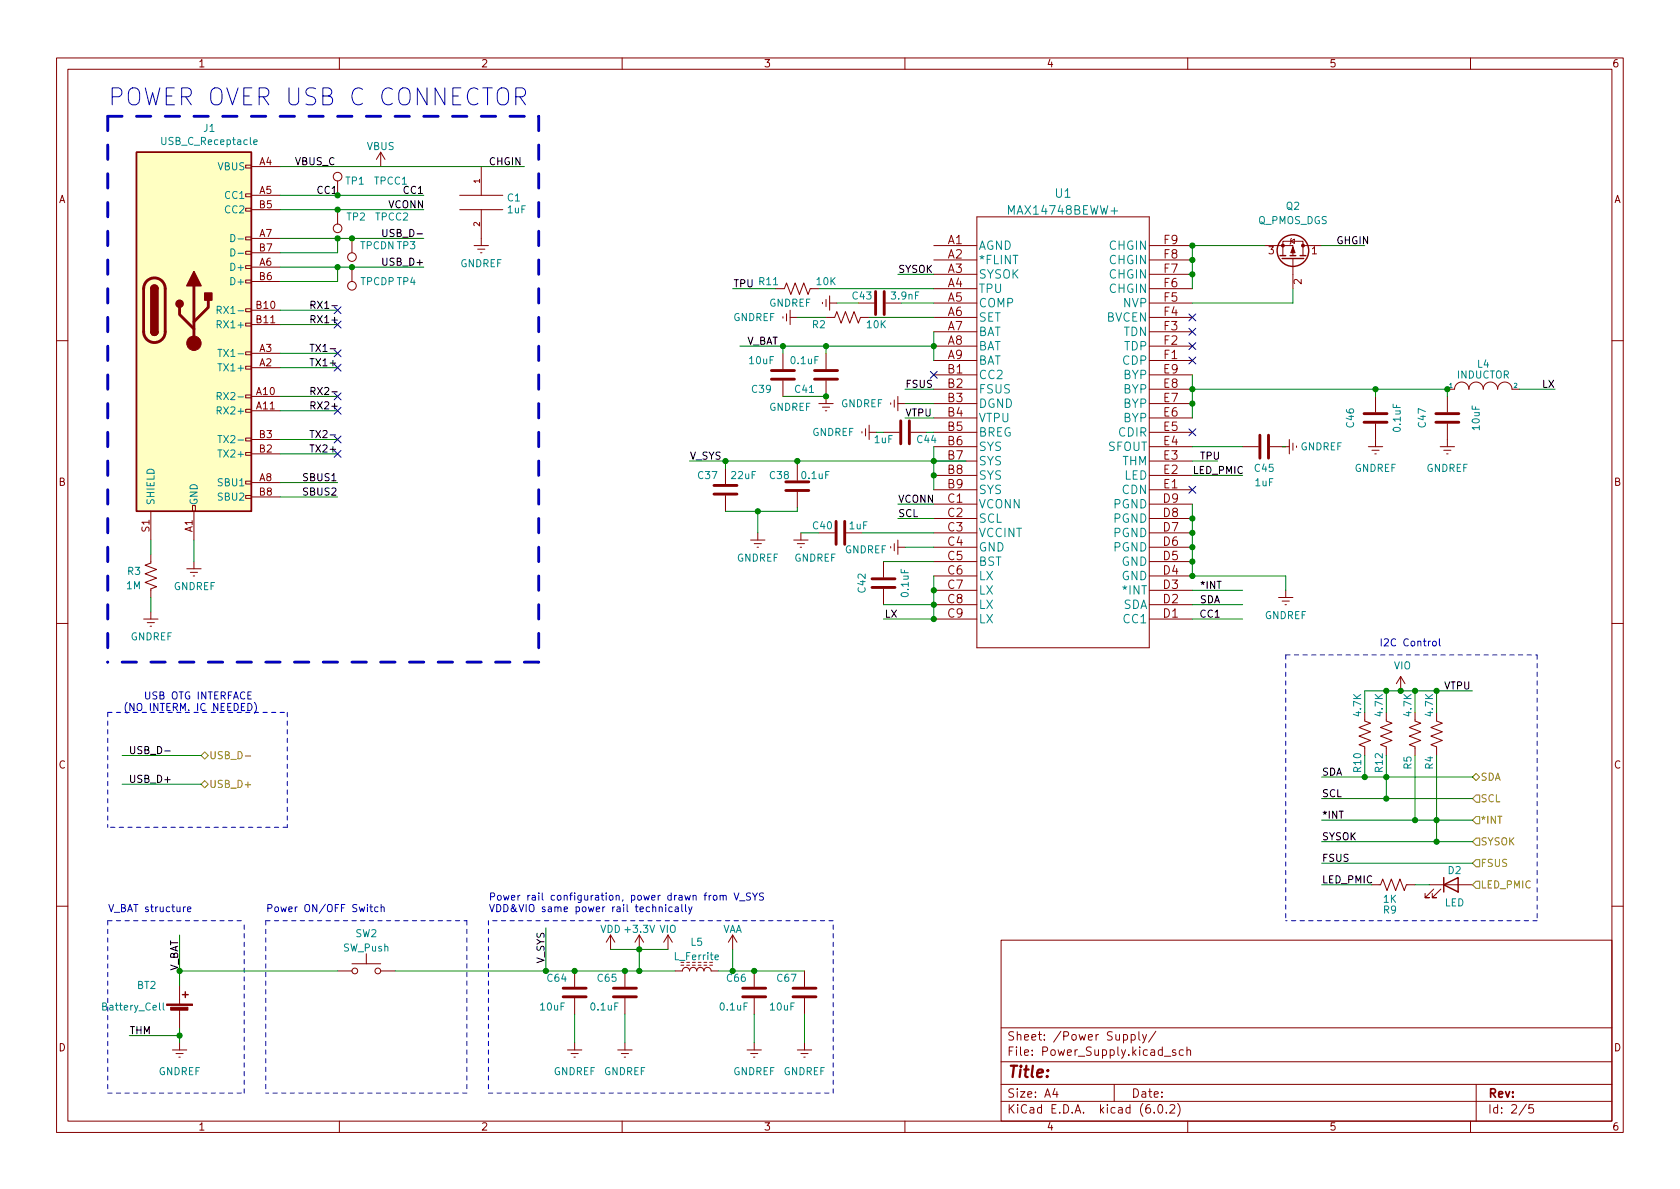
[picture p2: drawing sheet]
<svg xmlns="http://www.w3.org/2000/svg" width="297mm" height="210mm" viewBox="0 0 297 210" stroke-linecap="round" stroke-linejoin="round" font-family="sans-serif">
<g fill="none" stroke="#840000" stroke-width=".18">
<path d="M10 10.2h277v190.1h-277zM12 12.2h273v186.1h-273zM60 10.2v2M110 10.2v2M160 10.2v2M210 10.2v2M260 10.2v2M43.4 36.8h1v.5h-1zM43.4 34.3h1v.5h-1zM43.4 29.2h1v.5h-1zM44.4 37.1h5.1M44.4 34.5h5.1"/>
<path d="M44.4 29.5h5.1M59.7 32v2.5M59.7 37.1v2.5M67.3 26.9l-.8 1.3M67.3 26.9v2.6M67.3 26.9l.8 1.3M81.3 37.1h7.6M81.3 34.5h7.6M85.1 29.5v5M85.1 37.1v6.3M172.7 38.3h30.5v76.2h-30.5zM43.4 57.1h1v.6h-1z"/>
<path d="M43.4 54.6h1v.5h-1zM43.4 49.5h1v.5h-1zM43.4 47h1v.5h-1zM43.4 44.4h1v.6h-1zM43.4 41.9h1v.5h-1zM44.4 44.7h5.1M44.4 47.2h5.1M44.4 42.2h5.1M44.4 54.9h5.1M44.4 57.4h5.1M44.4 49.8h5.1M62.2 42.2v2.5"/>
<path d="M62.2 47.2v2.6M83.8 43.4h2.6M84.5 44.1h1.2M85 44.7h.2M137.2 51h1.5l.4-1 .7 2.1 .8-2.1 .8 2.1 .7-2.1 .8 2.1 .4-1.1h1.5M138.4 56v.3M139.1 55.5v1.3M139.7 56.1h1.3M139.7 54.9v2.5M145.4 53.5v.2M146 56.1h1.6l.4-1 .7 2 .8-2 .7 2 .8-2 .8 2 .3-1h1.6M146 53v1.2"/>
<path d="M146.7 53.6h1.3M146.7 52.3v2.6M156.6 53.6h2.8M165.1 56.1h7.6M165.1 53.6h7.6M165.1 51h7.6M165.1 43.4h7.6M165.1 46h7.6M165.1 48.5h7.6M165.1 58.7h7.6M203.2 56.1h7.6M203.2 53.6h7.6"/>
<path d="M203.2 51h7.6M203.2 43.4h7.6M203.2 46h7.6M203.2 48.5h7.6M203.2 58.7h7.6M223.5 43.4h5.1v1.8M226.8 45.2v-2.5h3.6v2.5M228.2 42.7l.7-.4v.7zM228.3 42.2l-.1 .1v.7l-.1 .2M228.6 45.7v5.3M230.4 43.4h3.3M10 60.2h2"/>
<path d="M43.4 77.5h1v.5h-1zM43.4 72.4h1v.5h-1zM43.4 69.8h1v.6h-1zM43.4 64.8h1v.5h-1zM43.4 62.2h1v.5h-1zM44.4 72.6h5.1M44.4 70.1h5.1M44.4 65h5.1M44.4 62.5h5.1M44.4 77.7h5.1M138.4 62.5v2.8M138.4 67.3v2.8"/>
<path d="M144.8 71.4h2.5M145.4 72h1.3M145.9 72.6h.3M146 62.5v2.8M146 67.3v4.1M152.4 76.3v.3M153 75.8v1.3M153.7 76.4h1.2M153.7 75.2v2.5M156.2 76.4h2.8M157.5 71.2v.3M158.1 70.7v1.3"/>
<path d="M158.7 71.4h1.3M158.7 70.1v2.5M161 76.4h2.8M165.1 76.4h7.6M165.1 71.4h7.6M165.1 79h7.6M165.1 68.8h7.6M165.1 61.2h7.6M165.1 63.7h7.6M165.1 66.3h7.6M165.1 73.9h7.6M203.2 76.4h7.6"/>
<path d="M203.2 71.4h7.6M203.2 79h7.6M203.2 68.8h7.6M203.2 61.2h7.6M203.2 63.7h7.6M203.2 66.3h7.6M203.2 73.9h7.6M219.7 79h2.8M224.5 79h3.5M228 77.7v2.6M228.6 78.4v1.2M229.2 78.9v.2"/>
<path d="M241.9 79h2.6M242.6 79.6h1.2M243.2 70.1v2.8M243.2 74.9v4.1M254.6 79h2.6M255.3 79.6h1.2M255.9 68.8h1.3a1.27 1.27 0 0 1 1.2-1.2 1.27 1.27 0 0 1 1.3 1.2 1.27 1.27 0 0 1 1.3-1.2 1.27 1.27 0 0 1 1.3 1.2 1.27 1.27 0 0 1 1.2-1.2 1.27 1.27 0 0 1 1.3 1.2 1.27 1.27 0 0 1 1.3-1.2 1.27 1.27 0 0 1 1.2 1.2h1.3M255.9 70.1v2.8M255.9 74.9v4.1M285 60.2h2M26.7 98v1.6l-1 .3 2 .8-2 .8 2 .7-2 .8 2 .8-1 .3v1.6M26.7 90.4v5.1"/>
<path d="M34 89.4h.5v1h-.5zM34.3 90.4v5.1M34.3 99.3v1.3M43.4 87.6h1v.5h-1zM43.4 85.1h1v.5h-1zM43.4 80h1v.5h-1zM44.4 85.3h5.1M44.4 80.3h5.1M44.4 87.9h5.1M128.3 82.8v2.8M128.3 87.6v2.8M132.7 95.5h2.6"/>
<path d="M133.3 96.1h1.3M133.9 96.8h.2M134 94.2v1.3M140.3 95.5h2.6M141 96.1h1.2M141 82.2v2.8M141 87v2.8M141.5 96.8h.2M141.6 94.2v1.3M149.6 94.2h2.8M156.2 99.3v2.8M157.5 96.6v.3"/>
<path d="M158.1 96.1v1.3M158.7 96.8h1.3M158.7 95.5v2.5M165.1 94.2h7.6M165.1 96.8h7.6M165.1 81.5h7.6M165.1 84.1h7.6M165.1 86.6h7.6M165.1 89.1h7.6M165.1 91.7h7.6M165.1 99.3h7.6M203.2 94.2h7.6"/>
<path d="M203.2 96.8h7.6M203.2 81.5h7.6M203.2 84.1h7.6M203.2 86.6h7.6M203.2 89.1h7.6M203.2 91.7h7.6M203.2 99.3h7.6M243.1 80.3h.2M255.8 80.3h.2M10 110.2h2M25.4 109.5h2.5M26 110.1h1.3"/>
<path d="M26.5 110.7h.3M26.7 108.2v1.3M33 100.6h2.6M33.7 101.2h1.2M34.2 101.8h.2M156.2 104.1v2.8M165.1 109.5h7.6M165.1 101.8h7.6M165.1 104.4h7.6M165.1 106.9h7.6M203.2 109.5h7.6M203.2 101.8h7.6"/>
<path d="M203.2 104.4h7.6M203.2 106.9h7.6M226.1 105.7h2.5M226.7 106.3h1.3M227.2 106.9h.3M227.3 104.4v1.3M247.6 119.6l-.7 1.3M247.6 119.6v2.6M247.6 119.6l.8 1.3M285 110.2h2M241.3 126v1.5l1 .4-2 .7 2 .8-2 .8 2 .7-2 .8 1 .4v1.5M245.1 126v1.5l1 .4-2 .7 2 .8-2 .8 2 .7-2 .8 1 .4v1.5"/>
<path d="M250.2 126v1.5l1 .4-2 .7 2 .8-2 .8 2 .7-2 .8 1 .4v1.5M254 126v1.5l1 .4-2 .7 2 .8-2 .8 2 .7-2 .8 1 .4v1.5M242.6 156.5h1.5l.4-1.1 .7 2.1 .8-2.1 .8 2.1 .7-2.1 .8 2.1 .4-1h1.5M252.7 156.5h7.6M253.5 157.2l-1.5 1.5h.7h-.7v-.7M254.8 157.2l-1.6 1.5h.8h-.8v-.7M10 160.2h2M31.7 174.2v3.3M31.7 178.6v3.3M59.7 171.7h2.5M62.2 170.4h5.1M64.8 168.7v1.7"/>
<path d="M67.3 171.7h2.5M101.6 171.7v2.8M101.6 176.5v2.8M107.9 165.3l-.7 1.3M107.9 165.3v2.6M107.9 165.3l.8 1.3M110.5 171.7v2.8M110.5 176.5v2.8M113 165.3l-.7 1.3M113 165.3v2.6M113 165.3l.8 1.3M118.1 165.3l-.8 1.3"/>
<path d="M118.1 165.3v2.6M118.1 165.3l.8 1.3M119.4 171.7h1.2a.64 .64 0 0 1 .7-.6 .64 .64 0 0 1 .6 .6 .64 .64 0 0 1 .7-.6 .64 .64 0 0 1 .6 .6 .64 .64 0 0 1 .6-.6 .64 .64 0 0 1 .7 .6 .64 .64 0 0 1 .6-.6 .64 .64 0 0 1 .6 .6h1.3M120.4 170.7h.5M121.4 170.7h.5M122.4 170.7h.5M123.4 170.7h.6M124.5 170.7h.5M125.5 170.7h.5M129.5 165.3l-.7 1.3M129.5 165.3v2.6M129.5 165.3l.8 1.3"/>
<path d="M133.3 171.7v2.8M133.3 176.5v2.8M142.2 171.7v2.8M142.2 176.5v2.8M177 166.3h108v32h-108zM285 160.2h2M30.5 185.7h2.5M31.1 186.3h1.3M31.6 186.9h.3M31.7 184.4v1.3M60 198.3v2M100.3 185.7h2.6"/>
<path d="M101 186.3h1.2M101.5 186.9h.2M101.6 184.4v1.3M109.2 185.7h2.6M109.9 186.3h1.2M110 198.3v2M110.4 186.9h.2M110.5 184.4v1.3M132.1 185.7h2.5M132.7 186.3h1.3M133.2 186.9h.3M133.3 184.4v1.3"/>
<path d="M141 185.7h2.5M141.6 186.3h1.3M142.1 186.9h.3M142.2 184.4v1.3M160 198.3v2M177 194.8h108M177 191.8h108M177 187.8h108M177 181.8h108M186.5 192.5l-.4 1h1M186.9 193v1M197 191.8v3"/>
<path d="M200 183l.4-.1 .3 .3v.4l-.1 .3h-.6M200 182.9v1.5M201.4 182.4v1.3l.2 .2M202 182.9l.4 1M202.7 182.9l-.5 1.4-.2 .1M204.1 196.7v.1M204.4 182.4l-1.3 1.9M204.9 195.4l.2-.1a.81 .81 0 0 1 .6 .7 .81 .81 0 0 1-.3 .8h-.2a.81 .81 0 0 1-.6-.6 .81 .81 0 0 1 .3-.8zM205.9 186.8h1.1M206.2 196.7v.1M206.9 195.5l.5-.2 .2 .2 .1 .3-.9 1h.9M207.9 185.7l-.4-.1-.2 .2 .1 .3 .5 .1v.4h-.6"/>
<path d="M208.2 195.1a1.72 1.72 0 0 1 0 2.3M209.2 185.7l-.4-.1-.3 .3v.4l.1 .3h.6M209.9 185.8l.2-.2 .3 .1 .1 .9M209.9 185.1v1.5M210 198.3v2M260 198.3v2M261 191.8v6.5M269.9 195.3l-1.3 1.9M271.1 195.3h-.7l-.1 .7 .2-.1 .5 .1 .2 .2-.1 .5-.2 .1-.6-.1"/>
<circle cx="59.7" cy="31.2" r=".76"/>
<circle cx="59.7" cy="40.4" r=".76"/>
<circle cx="62.2" cy="50.5" r=".76"/>
<circle cx="62.2" cy="45.5" r=".76"/>
<circle cx="62.7" cy="171.7" r=".51"/>
<circle cx="66.8" cy="171.7" r=".51"/>
</g>
<g fill="none" stroke="#840000" stroke-width=".51">
<path d="M26 49.7a1.91 1.91 0 0 1 2-.4 1.91 1.91 0 0 1 1.2 1.7v7.7a1.91 1.91 0 0 1-1.9 1.9 1.91 1.91 0 0 1-1.9-1.9v-7.8l.2-.7zM31.7 54.4v1.2l2.6 2.6M34.3 50.5v10.2M36.8 53.1v1.3l-2.5 2.5M154.8 51.6v4M156.3 51.6v4M136.4 67.1h4.1M136.4 65.5h4.1M144 67.1h4.1M144 65.5h4.1M159.3 74.4v4.1M160.8 74.4v4.1"/>
<path d="M222.8 77v4M224.3 77v4M241.2 74.7h4M241.2 73.1h4M253.9 74.7h4M253.9 73.1h4M126.2 87.4h4.1M126.2 85.8h4.1M138.9 86.7h4.1M138.9 85.2h4.1M147.8 92.2v4.1M149.4 92.2v4.1"/>
<path d="M154.2 102.4h4M154.2 103.9h4M99.6 176.3h4M99.6 174.7h4M108.5 176.3h4M108.5 174.7h4M131.3 176.3h4.1M131.3 174.7h4.1M140.2 176.3h4.1M140.2 174.7h4.1"/>
</g>
<path d="M24.1 26.9h20.3v63.5h-20.3z" fill="#ffffc2" stroke="#ffffc2" stroke-width=".18"/>
<g fill="none" stroke="#840000" stroke-width=".25">
<path d="M24.1 26.9h20.3v63.5h-20.3zM26.7 58.7a.64 .64 0 0 0 .6 .6 .64 .64 0 0 0 .6-.6M26.7 51a.64 .64 0 0 1 .6-.6 .64 .64 0 0 1 .6 .6M226.3 45.2h1M226.7 45.7h3.8M228.1 45.2h1M229.9 45.2h1M255.3 156.5l2.5-1.3v2.5zM255.3 155.2v2.5M32.3 175.9h1M32.8 175.4v1"/>
<circle cx="228.6" cy="44.3" r="2.79"/>
</g>
<g fill="#840000" stroke="#840000" stroke-width=".25">
<path d="M26.7 58.7h1.2a.64 .64 0 0 1-.6 .6 .64 .64 0 0 1-.6-.6z"/>
<path d="M26.7 51h1.2v7.7h-1.2z"/>
<path d="M26.9 50.6a.64 .64 0 0 1 .6-.1 .64 .64 0 0 1 .4 .5h-1.2z"/>
<path d="M34.3 48l1.3 2.5h-2.6z"/>
<path d="M36.2 51.8h1.3v1.3h-1.3z"/>
<circle cx="31.7" cy="53.7" r=".63"/>
</g>
<g fill="#840000" stroke="#840000" stroke-width=".18">
<path d="M29.5 177.5h4.5v.3h-4.5z"/>
<path d="M30.2 178.1h3v.5h-3z"/>
<path d="M228.6 43.7l.4 1h-.8z"/>
<circle cx="34.3" cy="60.7" r="1.27"/>
<circle cx="226.8" cy="43.4" r=".25"/>
<circle cx="230.4" cy="43.4" r=".25"/>
</g>
<g fill="none" stroke="#008484" stroke-width=".18">
<path d="M44.9 25.1l.6-.1-.1-.2-.3-.1-.2 .2v.6h.5M38.4 54.8h.6l.1-.2v-.3l-.7-.1v1.2M38.4 57.4l.6-.1 .1-.2v-.3l-.7-.1v1.3M38.7 54.8l.4 .6M40.8 41.5a.64 .64 0 0 1 .7 .6 .64 .64 0 0 1-.7 .6zM40.8 44a.64 .64 0 0 1 .7 .6 .64 .64 0 0 1-.7 .7zM42.1 42.2h1M42.1 44.8h1M38.4 70.1l.6-.1 .1-.2v-.3l-.7-.1v1.3M38.4 72.6l.6-.1 .1-.1v-.3l-.7-.2v1.3M38.5 64.3h.7M38.5 61.8h.7"/>
<path d="M38.5 79.6h.7M38.5 77h.7M38.7 70.1l.4 .6M38.9 61.8v1.3M38.9 77v1.3M28.9 177.4v1l.1 .2"/>
</g>
<path d="M35.6 138.7l.6-.7 .6 .7-.6 .6zM35.6 133.6l.6-.6 .6 .6-.6 .6zM43.4 133.7h.9M260.3 137.4l.7-.6 .6 .6-.6 .6zM261 140.6h.6v1.3h-.6l-.7-.7zM261 148.2h.6v1.3h-.6l-.7-.7zM261 144.4h.6v1.3h-.6l-.7-.7zM261 155.8h.6v1.3h-.6l-.7-.6zM261 152h.6v1.3h-.6l-.7-.7z" fill="none" stroke="#848400" stroke-width=".18"/>
<path d="M58.7 56.6h.9M58.7 54.1h.9M73.7 41.4h1M58.4 76.9h.9M58.4 61.7h.9M58.7 71.8h.9M58.7 69.3h.9M23.1 132v1l.2 .3h.3l.2-.3v-1" fill="none" stroke="#000" stroke-width=".18"/>
<g fill="none" stroke="#0000c2" stroke-width=".18">
<path d="M91.2 17.1h1.1a.81 .81 0 0 0 .6-.8 .81 .81 0 0 0-.6-.8h-1.1v3M91.9 17.1l1 1.4M253.4 113.4h.3l.3 .2v.4l-.3 .2h-.3l-.1-.2zM254.5 113v1l.2 .2M22.5 124.2a1.46 1.46 0 0 0 0 1.9M23.7 124.4v1.3l-.7-1.3v1.3M25.7 122.3v1.1l.3 .2h.2l.3-.2v-1.1M65.6 159.9v1.1l.3 .2M67.4 159.9v1.3M120.5 159.9v1.1l.2 .2M121.2 159.9v1.1l.2 .2M126.2 158.4l.3-.1 .3 .3v.3l-.3 .3-.3-.1-.1-.2z"/>
<path d="M127.3 158.4l.2-.1 .3 .1 .1 .8M127.3 158.3v.9M127.9 158.5l.1-.2 .3 .1 .1 .8M129.8 157.9l.4 1.3 .4-1.3M130.8 159.3h.9M132.7 158l-.5-.1-.2 .2 .1 .3 .5 .3v.4l-.1 .1-.5-.1M133.1 157.9l.4 .7 .4-.7M133.5 158.6v.6M135 158l-.5-.1-.2 .1v.4l.6 .2 .1 .3-.2 .3-.5-.1M32.8 160.4l-.4 .2M33.2 160.8l.6-.1-.1-.3h-.4l-.1 .2v.6h.5M65.4 160.4h.5"/>
<path d="M66.8 160.4h-.3l-.3 .2 .2 .6h.4M67.4 160.5l.2-.1h.3v.8M116.6 160.5l.1-.1h.3l.1 .8M117.7 160.4v.8M118.9 160.4h-.4l-.3 .2 .2 .6h.5M119.4 160.4h.5v.8M119.9 160.7h-.4l-.2 .2 .2 .3h.4M121.8 160.4l.3 .8M122.4 160.4l-.5 1.1-.1 .1"/>
</g>
<g fill="none" stroke="#0000c2" stroke-width=".18" stroke-dasharray=".8 .8">
<path d="M227.3 115.8h44.5M227.3 115.8v47M271.8 115.8v47M19 126v20.3M19 126h31.8M50.8 126v20.3M50.8 146.3h-31.8M19 162.8h24.2M19 162.8v30.5M47 162.8v30.5M47 162.8h35.5M82.5 162.8v30.5"/>
<path d="M86.4 162.8v30.5M147.3 162.8h-60.9M271.8 162.8h-44.5M19 193.3h24.2M43.2 193.3v-30.5M82.5 193.3h-35.5M86.4 193.3h60.9M147.3 193.3v-30.5"/>
</g>
<path d="M19 20.6v96.5M19 20.6h76.2M95.2 20.6v96.5M95.2 117.1h-76.2" fill="none" stroke="#0000c2" stroke-width=".51" stroke-dasharray="2.5 2.5"/>
<g fill="none" stroke="#008400" stroke-width=".18">
<path d="M49.5 29.5h43.2M49.5 37.1h25.4M49.5 34.5h25.4M49.5 47.2h25.4M49.5 57.4h10.2M49.5 42.2h25.4M49.5 54.9h10.2M59.7 42.2v2.5h-10.2M59.7 47.2v2.6h-10.2M129.5 51h7.7M141 56.1h5M144.8 51h20.3"/>
<path d="M148 53.6h3.8M153.7 56.1h11.4M158.7 48.5h6.4M159.4 53.6h5.7M165.1 58.7v5M210.2 48.5h.6M223.5 43.4h-12.7v7.6M228.6 51v2.6h-17.8M233.7 43.4h7.6M49.5 70.1h10.2M49.5 72.6h10.2M49.5 77.7h10.2"/>
<path d="M49.5 65h10.2M49.5 62.5h10.2M130.8 61.2h34.3M138.4 61.2v1.3M138.4 70.1h7.6M146 61.2v1.3M154.9 76.4h1.3M160 68.8h5.1M160 71.4h5.1M160 73.9h5.1M165.1 79v7.6M210.8 68.8h45.1v1.3"/>
<path d="M210.8 79h8.9M210.8 66.3v7.6M226.7 79h.6M243.2 68.8v1.3M268.6 68.8h6.4M26.7 95.5v2.5M34.3 95.5v3.8M49.5 80.3h10.2M49.5 85.3h10.2M49.5 87.9h10.2M121.9 81.5h48.9M128.3 81.5v1.3"/>
<path d="M134 90.4v3.8M141 81.5v.7M141 89.8v.6h-12.7M141.6 94.2h3.2M152.4 94.2h12.7M156.2 99.3h8.9M158.7 91.7h6.4M158.7 89.1h6.4M160 96.8h5.1M210.8 89.1v12.7h16.5v2.6M210.8 81.5h4.5M210.8 84.1h8.9"/>
<path d="M26.7 105.7v2.5M156.2 106.9h8.9M165.1 101.8v7.7h-8.9M210.8 109.5h8.9M210.8 106.9h8.9M210.8 104.4h8.9M21.6 138.7h14M21.6 133.6h14M233.7 137.4h26.6M241.3 133.6v3.8M245.1 122.2v3.8M245.1 133.6v7.6"/>
<path d="M250.2 122.2v3.8M250.2 133.6v11.4M254 122.2v3.8M254 133.6v15.2M260.3 122.2h-19v3.8M233.7 141.2h26.6M233.7 156.5h8.9M233.7 152.6h26.6M233.7 145h26.6M233.7 148.8h26.6M250.2 156.5h2.5M31.7 171.7h28"/>
<path d="M31.7 165.3v8.9M69.8 171.7h49.6M96.5 164.1v7.6M101.6 179.3v5.1M107.9 167.9h10.2M110.5 179.3v5.1M113 167.9v3.8M127 171.7h15.2M129.5 167.9v3.8M133.3 179.3v5.1M142.2 179.3v5.1M22.9 183.1h8.8"/>
<path d="M31.7 181.9v2.5"/>
</g>
<g fill="none" stroke="#000084" stroke-width=".18">
<path d="M59.1 56.8l1.2 1.2M59.1 54.2l1.2 1.3M60.3 56.8l-1.2 1.2M60.3 54.2l-1.2 1.3M210.2 58.1l1.2 1.2M210.2 55.5l1.2 1.2M211.4 58.1l-1.2 1.2M211.4 55.5l-1.2 1.2M59.1 77.1l1.2 1.2M59.1 72l1.2 1.2M59.1 69.5l1.2 1.2M59.1 64.4l1.2 1.2"/>
<path d="M59.1 61.9l1.2 1.2M59.1 79.6l1.2 1.3M60.3 77.1l-1.2 1.2M60.3 72l-1.2 1.2M60.3 69.5l-1.2 1.2M60.3 64.4l-1.2 1.2M60.3 61.9l-1.2 1.2M60.3 79.6l-1.2 1.3M164.5 65.7l1.2 1.2M165.7 65.7l-1.2 1.2M210.2 60.6l1.2 1.2M210.2 63.1l1.2 1.3"/>
<path d="M210.2 75.8l1.2 1.3M211.4 60.6l-1.2 1.2M211.4 63.1l-1.2 1.3M211.4 75.8l-1.2 1.3M210.2 86l1.2 1.2M211.4 86l-1.2 1.2"/>
</g>
<g fill="#008400" stroke="#008400" stroke-width=".18">
<circle cx="113" cy="171.7" r=".46"/>
<circle cx="113" cy="167.9" r=".46"/>
<circle cx="101.6" cy="171.7" r=".46"/>
<circle cx="96.5" cy="171.7" r=".46"/>
<circle cx="110.5" cy="171.7" r=".46"/>
<circle cx="129.5" cy="171.7" r=".46"/>
<circle cx="62.2" cy="42.2" r=".46"/>
<circle cx="62.2" cy="47.2" r=".46"/>
<circle cx="59.7" cy="42.2" r=".46"/>
<circle cx="59.7" cy="34.5" r=".46"/>
<circle cx="59.7" cy="37.1" r=".46"/>
<circle cx="59.7" cy="47.2" r=".46"/>
<circle cx="165.1" cy="84.1" r=".46"/>
<circle cx="165.1" cy="106.9" r=".46"/>
<circle cx="165.1" cy="109.5" r=".46"/>
<circle cx="165.1" cy="104.4" r=".46"/>
<circle cx="146" cy="61.2" r=".46"/>
<circle cx="146" cy="70.1" r=".46"/>
<circle cx="134" cy="90.4" r=".46"/>
<circle cx="141" cy="81.5" r=".46"/>
<circle cx="138.4" cy="61.2" r=".46"/>
<circle cx="128.3" cy="81.5" r=".46"/>
<circle cx="31.7" cy="183.1" r=".46"/>
<circle cx="165.1" cy="61.2" r=".46"/>
<circle cx="133.3" cy="171.7" r=".46"/>
<circle cx="210.8" cy="68.8" r=".46"/>
<circle cx="210.8" cy="71.4" r=".46"/>
<circle cx="210.8" cy="96.8" r=".46"/>
<circle cx="210.8" cy="99.3" r=".46"/>
<circle cx="210.8" cy="91.7" r=".46"/>
<circle cx="210.8" cy="94.2" r=".46"/>
<circle cx="255.9" cy="68.8" r=".46"/>
<circle cx="210.8" cy="101.8" r=".46"/>
<circle cx="243.2" cy="68.8" r=".46"/>
<circle cx="210.8" cy="46" r=".46"/>
<circle cx="210.8" cy="48.5" r=".46"/>
<circle cx="165.1" cy="81.5" r=".46"/>
<circle cx="210.8" cy="43.4" r=".46"/>
<circle cx="254" cy="122.2" r=".46"/>
<circle cx="250.2" cy="122.2" r=".46"/>
<circle cx="247.6" cy="122.2" r=".46"/>
<circle cx="241.3" cy="137.4" r=".46"/>
<circle cx="245.1" cy="141.2" r=".46"/>
<circle cx="245.1" cy="137.4" r=".46"/>
<circle cx="245.1" cy="122.2" r=".46"/>
<circle cx="250.2" cy="145" r=".46"/>
<circle cx="254" cy="145" r=".46"/>
<circle cx="254" cy="148.8" r=".46"/>
</g>
<text font-size="4.2" fill="#0000c2" x="19" y="18.7">POWER OVER USB C CONNECTOR</text>
<text font-size="2.8" fill="#840000" x="178" y="190.6">Title:</text>
<g font-size="2.1" fill="#008484">
<text x="186.6" y="35">U1</text>
<text x="178.6" y="38">MAX14748BEWW+</text>
<text x="173" y="44.2">AGND</text>
<text x="173" y="46.7">*FLINT</text>
<text x="196.2" y="46.7">CHGIN</text>
<text x="196.2" y="44.2">CHGIN</text>
<text x="173" y="49.3">SYSOK</text>
<text x="173" y="51.8">TPU</text>
<text x="196.2" y="51.8">CHGIN</text>
<text x="196.2" y="49.3">CHGIN</text>
<text x="173" y="54.3">COMP</text>
<text x="173" y="56.9">SET</text>
<text x="173" y="59.4">BAT</text>
<text x="195.6" y="56.9">BVCEN</text>
<text x="198.7" y="54.3">NVP</text>
<text x="198.7" y="59.4">TDN</text>
<text x="173" y="62">BAT</text>
<text x="173" y="64.5">BAT</text>
<text x="198.5" y="64.5">CDP</text>
<text x="198.8" y="62">TDP</text>
<text x="173" y="67">CC2</text>
<text x="173" y="69.6">FSUS</text>
<text x="198.7" y="69.6">BYP</text>
<text x="198.7" y="67">BYP</text>
<text x="173" y="72.1">DGND</text>
<text x="173" y="74.7">VTPU</text>
<text x="173" y="77.2">BREG</text>
<text x="197.8" y="77.2">CDIR</text>
<text x="198.7" y="74.7">BYP</text>
<text x="198.7" y="72.1">BYP</text>
<text x="173" y="79.7">SYS</text>
<text x="173" y="82.3">SYS</text>
<text x="195.9" y="79.7">SFOUT</text>
<text x="198.4" y="82.3">THM</text>
<text x="173" y="84.8">SYS</text>
<text x="173" y="87.4">SYS</text>
<text x="173" y="89.9">VCONN</text>
<text x="196.9" y="89.9">PGND</text>
<text x="198.4" y="87.4">CDN</text>
<text x="198.8" y="84.8">LED</text>
<text x="173" y="92.4">SCL</text>
<text x="173" y="95">VCCINT</text>
<text x="196.9" y="95">PGND</text>
<text x="196.9" y="92.4">PGND</text>
<text x="173" y="97.5">GND</text>
<text x="173" y="100.1">BST</text>
<text x="196.9" y="97.5">PGND</text>
<text x="198.3" y="100.1">GND</text>
<text x="173" y="102.6">LX</text>
<text x="173" y="105.1">LX</text>
<text x="173" y="107.7">LX</text>
<text x="198.3" y="102.6">GND</text>
<text x="198.5" y="107.7">SDA</text>
<text x="198.8" y="105.1">*INT</text>
<text x="173" y="110.2">LX</text>
<text x="198.8" y="110.2">CC1</text>
</g>
<g font-size="2.1" fill="#840000">
<text x="167.6" y="43.2">A1</text>
<text x="167.6" y="45.7">A2</text>
<text x="205.8" y="45.7">F8</text>
<text x="205.8" y="43.2">F9</text>
<text x="167.6" y="48.3">A3</text>
<text x="167.6" y="50.8">A4</text>
<text x="167.6" y="53.3">A5</text>
<text x="205.8" y="53.3">F5</text>
<text x="205.8" y="50.8">F6</text>
<text x="205.8" y="48.3">F7</text>
<text x="167.6" y="55.9">A6</text>
<text x="167.6" y="58.4">A7</text>
<text x="205.8" y="58.4">F3</text>
<text x="205.8" y="55.9">F4</text>
<text x="167.6" y="61">A8</text>
<text x="167.6" y="63.5">A9</text>
<text x="205.8" y="63.5">F1</text>
<text x="205.8" y="61">F2</text>
<text x="167.6" y="66">B1</text>
<text x="167.6" y="68.6">B2</text>
<text x="167.6" y="71.1">B3</text>
<text x="205.7" y="71.1">E7</text>
<text x="205.7" y="68.6">E8</text>
<text x="205.7" y="66">E9</text>
<text x="167.6" y="73.7">B4</text>
<text x="167.6" y="76.2">B5</text>
<text x="205.7" y="76.2">E5</text>
<text x="205.7" y="73.7">E6</text>
<text x="167.6" y="78.7">B6</text>
<text x="167.6" y="81.3">B7</text>
<text x="167.6" y="83.8">B8</text>
<text x="205.7" y="83.8">E2</text>
<text x="205.7" y="81.3">E3</text>
<text x="205.7" y="78.7">E4</text>
<text x="167.6" y="86.4">B9</text>
<text x="167.6" y="88.9">C1</text>
<text x="205.7" y="88.9">D9</text>
<text x="205.7" y="86.4">E1</text>
<text x="167.6" y="91.4">C2</text>
<text x="167.6" y="94">C3</text>
<text x="205.7" y="94">D7</text>
<text x="205.7" y="91.4">D8</text>
<text x="167.6" y="96.5">C4</text>
<text x="167.6" y="99.1">C5</text>
<text x="167.6" y="101.6">C6</text>
<text x="205.7" y="101.6">D4</text>
<text x="205.7" y="99.1">D5</text>
<text x="205.7" y="96.5">D6</text>
<text x="167.6" y="104.1">C7</text>
<text x="167.6" y="106.7">C8</text>
<text x="205.7" y="106.7">D2</text>
<text x="205.7" y="104.1">D3</text>
<text x="167.6" y="109.2">C9</text>
<text x="205.7" y="109.2">D1</text>
<text x="178" y="184">Sheet: /Power Supply/</text>
<text x="178" y="186.7">File: Power_Supply.kicad_sch</text>
<text x="178" y="196.9">KiCad E.D.A. kicad (6.0.2)</text>
<text x="178" y="194.1">Size: A4</text>
<text x="200" y="194.1">Date:</text>
<text x="263" y="194.1">Rev:</text>
<text x="263" y="196.9">Id: 2/5</text>
</g>
<g font-size="1.8" fill="#840000">
<text x="35" y="11.9">1</text>
<text x="85" y="11.9">2</text>
<text x="135" y="11.9">3</text>
<text x="185" y="11.9">4</text>
<text x="235" y="11.9">5</text>
<text x="285" y="11.9">6</text>
<text x="45.9" y="29.2">A4</text>
<text x="10.3" y="35.9">A</text>
<text x="45.9" y="34.3">A5</text>
<text x="285.3" y="35.9">A</text>
<text x="45.9" y="41.9">A7</text>
<text x="45.9" y="36.8">B5</text>
<text x="45.9" y="47">A6</text>
<text x="45.9" y="44.4">B7</text>
<text x="224.3" y="45">3</text>
<text x="231.9" y="45">1</text>
<text x="45.9" y="49.5">B6</text>
<text x="230.1" y="50.3" transform="rotate(-90 230.1 50.3)">2</text>
<text x="45.4" y="54.6">B10</text>
<text x="45.4" y="57.1">B11</text>
<text x="45.9" y="64.8">A2</text>
<text x="45.9" y="62.2">A3</text>
<text x="45.4" y="69.8">A10</text>
<text x="45.4" y="72.4">A11</text>
<text x="45.9" y="77.5">B3</text>
<text x="45.9" y="80">B2</text>
<text x="10.3" y="85.9">B</text>
<text x="45.9" y="85.1">A8</text>
<text x="45.9" y="87.6">B8</text>
<text x="285.3" y="85.9">B</text>
<text x="26.4" y="94" transform="rotate(-90 26.4 94)">S1</text>
<text x="34" y="94.1" transform="rotate(-90 34 94.1)">A1</text>
<text x="10.3" y="135.9">C</text>
<text x="285.3" y="135.9">C</text>
<text x="10.3" y="185.9">D</text>
<text x="285.3" y="185.9">D</text>
<text x="35" y="199.9">1</text>
<text x="85" y="199.9">2</text>
<text x="135" y="199.9">3</text>
<text x="185" y="199.9">4</text>
<text x="235" y="199.9">5</text>
<text x="285" y="199.9">6</text>
</g>
<g font-size="1.8" fill="#008484">
<text x="36" y="23.3">J1</text>
<text x="28.8" y="25.6">USB_C_Receptacle</text>
<text x="64.9" y="26.5">VBUS</text>
<text x="38.5" y="30.1">VBUS</text>
<text x="39.9" y="35.2">CC1</text>
<text x="61.1" y="32.6">TP1</text>
<text x="66.2" y="32.6">TPCC1</text>
<text x="89.7" y="35.6">C1</text>
<text x="39.9" y="37.7">CC2</text>
<text x="61.3" y="39">TP2</text>
<text x="66.4" y="39">TPCC2</text>
<text x="89.8" y="37.7">1uF</text>
<text x="222.4" y="39.6">Q_PMOS_DGS</text>
<text x="227.4" y="37.1">Q2</text>
<text x="41.1" y="47.9">D+</text>
<text x="63.7" y="44.1">TPCDN TP3</text>
<text x="81.4" y="47.2">GNDREF</text>
<text x="41.1" y="50.4">D+</text>
<text x="63.7" y="50.4">TPCDP TP4</text>
<text x="144.4" y="50.4">10K</text>
<text x="150.8" y="53">C43</text>
<text x="157.7" y="53">3.9nF</text>
<text x="39" y="58">RX1+</text>
<text x="39.4" y="55.5">RX1-</text>
<text x="129.6" y="56.8">GNDREF</text>
<text x="136" y="54.2">GNDREF</text>
<text x="143.6" y="58">R2</text>
<text x="153.3" y="58">10K</text>
<text x="39.2" y="65.7">TX1+</text>
<text x="39.6" y="63.1">TX1-</text>
<text x="132.6" y="64.4">10uF</text>
<text x="139.9" y="64.4">0.1uF</text>
<text x="261.2" y="65">L4</text>
<text x="39.4" y="70.7">RX2-</text>
<text x="133" y="69.5">C39</text>
<text x="140.6" y="69.5">C41</text>
<text x="257.6" y="66.9">INDUCTOR</text>
<text x="39" y="73.3">RX2+</text>
<text x="136" y="72.6">GNDREF</text>
<text x="143.6" y="77.1">GNDREF</text>
<text x="148.7" y="72">GNDREF</text>
<text x="239.4" y="75.5" transform="rotate(-90 239.4 75.5)">C46</text>
<text x="247.6" y="76.2" transform="rotate(-90 247.6 76.2)">0.1uF</text>
<text x="252.1" y="75.5" transform="rotate(-90 252.1 75.5)">C47</text>
<text x="261.6" y="76" transform="rotate(-90 261.6 76)">10uF</text>
<text x="39.2" y="80.9">TX2+</text>
<text x="39.6" y="78.4">TX2-</text>
<text x="154.6" y="78.4">1uF</text>
<text x="221.9" y="83.4">C45</text>
<text x="229.9" y="79.6">GNDREF</text>
<text x="239.5" y="83.4">GNDREF</text>
<text x="252.2" y="83.4">GNDREF</text>
<text x="27.3" y="89.4" transform="rotate(-90 27.3 89.4)">SHIELD</text>
<text x="34.9" y="89.4" transform="rotate(-90 34.9 89.4)">GND</text>
<text x="38.7" y="86">SBU1</text>
<text x="38.7" y="88.5">SBU2</text>
<text x="123.5" y="84.7">C37</text>
<text x="129.4" y="84.7">22uF</text>
<text x="136.2" y="84.7">C38</text>
<text x="141.8" y="84.7">0.1uF</text>
<text x="221.9" y="86">1uF</text>
<text x="143.8" y="93.6">C40</text>
<text x="150.2" y="93.6">1uF</text>
<text x="22.6" y="101.6">R3</text>
<text x="130.3" y="99.3">GNDREF</text>
<text x="140.4" y="99.3">GNDREF</text>
<text x="149.3" y="97.8">GNDREF</text>
<text x="22.4" y="104.2">1M</text>
<text x="30.7" y="104.3">GNDREF</text>
<text x="153" y="104.7" transform="rotate(-90 153 104.7)">C42</text>
<text x="160.7" y="105.4" transform="rotate(-90 160.7 105.4)">0.1uF</text>
<text x="23.1" y="113.2">GNDREF</text>
<text x="223.6" y="109.5">GNDREF</text>
<text x="246.4" y="118.4">VIO</text>
<text x="240.7" y="126.6" transform="rotate(-90 240.7 126.6)">4.7K</text>
<text x="244.5" y="126.6" transform="rotate(-90 244.5 126.6)">4.7K</text>
<text x="249.6" y="126.6" transform="rotate(-90 249.6 126.6)">4.7K</text>
<text x="253.4" y="126.6" transform="rotate(-90 253.4 126.6)">4.7K</text>
<text x="240.7" y="136.5" transform="rotate(-90 240.7 136.5)">R10</text>
<text x="244.5" y="136.5" transform="rotate(-90 244.5 136.5)">R12</text>
<text x="249.6" y="136" transform="rotate(-90 249.6 136)">R5</text>
<text x="253.4" y="136" transform="rotate(-90 253.4 136)">R4</text>
<text x="256" y="154.6">D2</text>
<text x="244.6" y="161.5">R9</text>
<text x="244.6" y="159.6">1K</text>
<text x="255.4" y="160.3">LED</text>
<text x="62.9" y="165.7">SW2</text>
<text x="106.1" y="164.9">VDD +3.3V VIO</text>
<text x="122.2" y="167.2">L5</text>
<text x="127.7" y="164.9">VAA</text>
<text x="60.7" y="168.2">SW_Push</text>
<text x="96.8" y="173.6">C64</text>
<text x="105.7" y="173.6">C65</text>
<text x="119.4" y="169.8">L_Ferrite</text>
<text x="128.6" y="173.6">C66</text>
<text x="137.5" y="173.6">C67</text>
<text x="18.4" y="178.7">Battery_Cell</text>
<text x="24.3" y="174.9">BT2</text>
<text x="95.6" y="178.7">10uF</text>
<text x="104.5" y="178.7">0.1uF</text>
<text x="127.4" y="178.7">0.1uF</text>
<text x="136.2" y="178.7">10uF</text>
<text x="28" y="190.1">GNDREF</text>
<text x="97.9" y="190.1">GNDREF</text>
<text x="106.8" y="190.1">GNDREF</text>
<text x="129.6" y="190.1">GNDREF</text>
<text x="138.5" y="190.1">GNDREF</text>
</g>
<g font-size="1.8">
<text x="52.1" y="29.2">VBUS_C</text>
<text x="86.4" y="29.2">CHGIN</text>
<text x="55.9" y="34.3">CC1</text>
<text x="71.1" y="34.3">CC1</text>
<text x="67.3" y="41.9">USB_D-</text>
<text x="68.6" y="36.8">VCONN</text>
<text x="67.3" y="47">USB_D+</text>
<text x="236.2" y="43.2">GHGIN</text>
<text x="129.8" y="50.8">TPU R11</text>
<text x="158.7" y="48.2">SYSOK</text>
<text x="54.6" y="57.1">RX1+</text>
<text x="54.6" y="54.6">RX1-</text>
<text x="54.6" y="64.8">TX1+</text>
<text x="54.6" y="62.2">TX1-</text>
<text x="132.1" y="60.9">V_BAT</text>
<text x="54.6" y="69.8">RX2-</text>
<text x="160" y="68.6">FSUS</text>
<text x="272.7" y="68.6">LX</text>
<text x="54.6" y="72.4">RX2+</text>
<text x="54.6" y="77.5">TX2-</text>
<text x="160" y="73.6">VTPU</text>
<text x="54.6" y="80">TX2+</text>
<text x="121.9" y="81.3">V_SYS</text>
<text x="210.8" y="83.8">LED_PMIC</text>
<text x="212.1" y="81.3">TPU</text>
<text x="53.3" y="87.6">SBUS2</text>
<text x="53.3" y="85.1">SBUS1</text>
<text x="158.7" y="88.9">VCONN</text>
<text x="158.7" y="91.4">SCL</text>
<text x="212.1" y="104.1">*INT</text>
<text x="212.1" y="106.7">SDA</text>
<text x="156.5" y="109.2">LX</text>
<text x="212.4" y="109.2">CC1</text>
<text x="255.3" y="121.9">VTPU</text>
<text x="23.9" y="133.3">USB_D-</text>
<text x="233.7" y="137.1">SDA</text>
<text x="23.5" y="138.4">USB_D+</text>
<text x="233.7" y="141">SCL</text>
<text x="233.7" y="144.8">*INT</text>
<text x="233.7" y="148.6">SYSOK</text>
<text x="233.7" y="152.4">FSUS</text>
<text x="233.7" y="156.2">LED_PMIC</text>
<text x="96.3" y="170.4" transform="rotate(-90 96.3 170.4)">V_SYS</text>
<text x="22.9" y="182.9">THM</text>
</g>
<g font-size="1.8" fill="#008400">
<text x="162.2" y="78.4">C44</text>
<text x="31.5" y="171.7" transform="rotate(-90 31.5 171.7)">V_BAT</text>
</g>
<g font-size="1.8" fill="#0000c2">
<text x="243.8" y="114.3">I2C Control</text>
<text x="24" y="125.7">(NO INTERM. IC NEEDED)</text>
<text x="26.6" y="123.7">USB OTG INTERFACE</text>
<text x="19" y="161.3">V_BAT structure</text>
<text x="47" y="161.3">Power ON/OFF Switch</text>
<text x="86.4" y="159.2">Power rail configuration, power drawn from V_SYS</text>
<text x="86.4" y="161.3">VDD&amp;VIO same power rail technically</text>
</g>
<g font-size="1.8" fill="#848400">
<text x="36.9" y="134.2">USB_D-</text>
<text x="36.9" y="139.3">USB_D+</text>
<text x="261.7" y="141.9">SCL</text>
<text x="261.7" y="138">SDA</text>
<text x="261.7" y="149.5">SYSOK</text>
<text x="261.7" y="145.7">*INT</text>
<text x="261.7" y="153.3">FSUS</text>
<text x="261.7" y="157.1">LED_PMIC</text>
</g>
<g font-size="1.4" fill="#840000">
<text x="84.8" y="32.4" transform="rotate(-90 84.8 32.4)">1</text>
<text x="84.8" y="40" transform="rotate(-90 84.8 40)">2</text>
</g>
<g font-size="1.1" fill="#008484">
<text x="256.2" y="68.6">1</text>
<text x="267.7" y="68.6">2</text>
</g>
</svg>
